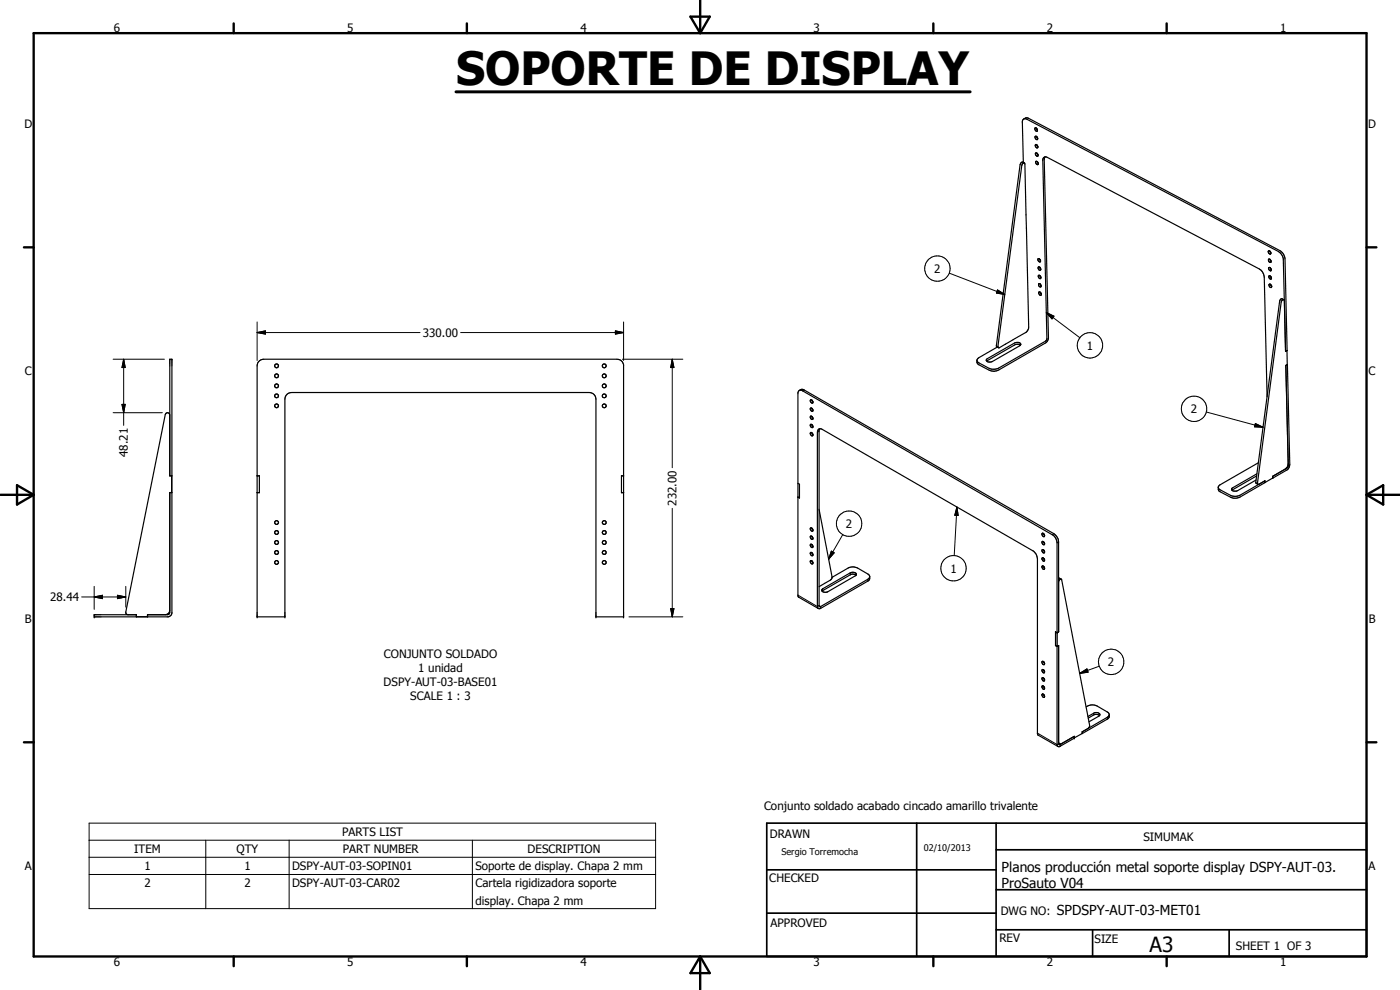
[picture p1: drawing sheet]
<svg xmlns="http://www.w3.org/2000/svg" width="420mm" height="297mm" viewBox="0 0 420 297" stroke-linecap="round" stroke-linejoin="round" font-family="sans-serif">
<g fill="none" stroke="#000" stroke-width=".35">
<path d="M307.2 35.7l.7-.4 .7 .2 75.6 39.7a3.2 3.2 0 0 1 1.4 2.4l.7 27.6M310.6 38.4a.62 .62 0 0 1 .6 .3 .62 .62 0 0 1 0 .7l-.5-.3zM311.1 38.4l.3 .6M307.1 48.7l-.3-12a.88 .88 0 0 1 .4-.9 .88 .88 0 0 1 1 0l75.5 39.7a3.2 3.2 0 0 1 1.4 2.4l.7 27.6 .5-.3M307.4 48.9l.2 .3 1.1 48.9a2.02 2.02 0 0 1-.9 1.7l-6.1 3.5M307.4 48.9l-.8-.2-.5 .7-7.1 54.2v.3l.6 .4M307.4 48.9l-.4 .1-.3 .7-7.2 54.2 .1 .4M310.7 40.9a.56 .56 0 0 1 .6 .3 .56 .56 0 0 1-.1 .7l-.4-.2zM310.8 43.4v-.1a.64 .64 0 0 1 .5 1.1l-.5-.4zM310.8 45.9a.55 .55 0 0 1 .7 .3 .55 .55 0 0 1-.2 .7l-.5-.4zM310.8 48.4a.56 .56 0 0 1 .7 .3 .56 .56 0 0 1-.1 .7l-.4-.3zM311.1 40.9l.3 .6"/>
<path d="M311.1 43.4l.4 .6M311.2 46l.4 .5M311.3 48.5l.3 .5M313.6 47.1l-.5 .3-.1 .7 1.2 53.6-.4 .7-14.1 8a3.4 3.4 0 0 1-2.8 .1l-3.3-1.7-.4-.6M313.6 47.1l-.2 .8 1.2 53.8-.8 1.2-14.6 8.4-1.1 .1-1.2-.3-3.5-1.9-.2-1.2 .4-.5 5.7-3.4M313.6 47.1l.8 .1 63.6 33.5a3.4 3.4 0 0 1 1.4 2.4l.9 35.9M311.5 77.7a.56 .56 0 0 1 .7 .2 .56 .56 0 0 1-.1 .7l-.5-.2zM311.9 77.6l.4 .6M380.6 75.4a.51 .51 0 0 1 .7 .1 .51 .51 0 0 1-.1 .7l-.5-.3zM380.7 77.8a.62 .62 0 0 1 .6 .3 .62 .62 0 0 1 0 .6l-.6-.3zM381.1 75.3l.3 .6M381.2 77.8l.3 .6"/>
<path d="M311.6 82.7l.4-.1 .4 .7a.42 .42 0 0 1-.5 .2 .42 .42 0 0 1-.3-.4zM311.6 80.1a.55 .55 0 0 1 .6 .3 .55 .55 0 0 1-.1 .7l-.5-.4zM311.7 85.1a.55 .55 0 0 1 .7 .3 .55 .55 0 0 1-.2 .7l-.5-.4zM311.8 87.6a.54 .54 0 0 1 .6 .3 .54 .54 0 0 1-.2 .7l-.5-.5zM312 80.2l.4 .5M312.1 82.7l.3 .5M312.1 85.2l.4 .6M312.2 87.7l.3 .6M380.8 80.3a.56 .56 0 0 1 .6 .3 .56 .56 0 0 1-.1 .7l-.4-.3zM380.9 85.3a.62 .62 0 0 1 .6 .3 .62 .62 0 0 1 0 .7 .73 .73 0 0 1-.6-1zM380.9 82.7a.64 .64 0 0 1 .5 1l-.5-.3zM381.2 80.3l.3 .6"/>
<path d="M381.2 82.8l.4 .6M381.3 85.3l.4 .6M385.3 89.9l.2 .3M385.3 89.9l-.4 .1-.4 .6-7.2 54.4 .2 .3h.4l1.7-1v.5v-.5l-7.5 4.3a3.3 3.3 0 0 1-2.8 0l-3.3-1.7-.4-.6M385.3 89.9l-.8-.2-.5 .7-7.1 54.3 .1 .3 .5 .3M77.9 108.2l1.3-.4h106l1 .2 .5 .5 .4 .9v75.7h-8.3v-65.3a2 2 0 0 0-2-2h-89.3a2 2 0 0 0-2 2v65.3h-8.3v-75.3l.2-1zM239.8 117.1l.9-.3 .4 .1 75.2 43.2a3.3 3.3 0 0 1 1.4 2.5v27M296.2 107.7l8.3-4.8a1.18 1.18 0 0 1 1.9 .5l-.4 .4-8.2 4.7a1.28 1.28 0 0 1-1.8-.5zM301.7 103.3l-1.7 1h-.4M306.2 103.6a1.4 1.4 0 0 0-1.7-.1l-8.4 4.8M385.9 109.6l.7 30.2-.4 .7-4.2 2.4M386.2 105.2h.1"/>
<path d="M386.2 105.2l.1 4.2-.4 .2M386.3 109.3l.1 .1M386.4 109.4l.7 30a2.02 2.02 0 0 1-.9 1.7l-4.2 2.4M386.4 109.4l-.5 .2M51 124.5a.68 .68 0 0 0-.7-.7 .68 .68 0 0 0-.7 .6l-11.9 59.2 .2 .6 .5 .2M243.2 129.8h.2a.58 .58 0 0 1 .5 .4 .58 .58 0 0 1-.2 .6l-.5-.5zM243.2 120a.53 .53 0 0 1 .7 .3 .53 .53 0 0 1-.2 .6l-.5-.3zM243.2 124.9a.62 .62 0 0 1 .6 .3 .62 .62 0 0 1 0 .7l-.6-.4zM243.2 122.5a.55 .55 0 0 1 .7 .3 .55 .55 0 0 1-.2 .6l-.5-.4zM243.2 127.4l.2-.1a.56 .56 0 0 1 .5 .4 .56 .56 0 0 1-.2 .6 .7 .7 0 0 1-.5-.9zM243.7 129.8l.3 .6M243.7 120.1l.3 .5"/>
<path d="M243.7 125l.3 .5M243.7 122.5l.3 .6M243.7 127.4l.3 .5M246 128.7l.7 .1 63.2 36.4a3 3 0 0 1 1.5 2.4v52.6l.2 .4 5.9 3.4M246 128.7l-.2 .5v52.7l.5 .1 14.1-8.2 .6-.7M246 128.7l-.5 .2-.2 .8v52.3l.3 .6M377.6 138.9l-11.4 6.6a1.2 1.2 0 0 0 0 2.1l3.1 1.6a3.3 3.3 0 0 0 2.8-.1l9.9-5.7M386.6 139.1l-.2 1-.5 .5-3.9 2.3M51.5 142.8v5M51.6 147.8h-.6v36l-.3 .4-.5 .2h-5.9v.7M51.6 142.7l-.6 .1v-35h.6v76.2l-.2 .5-.9 .6h-22.2v-.7h12.6v.7M77.2 142.7h.6v5.1h-.6"/>
<path d="M187.1 142.7h-.6v5.1h.6M239.5 145l.4 .3v4.1l-.4-.2M239.5 149.1l.4 .3M239.5 149.1v.1M243.2 158.4a.56 .56 0 0 1 .6 .3 .56 .56 0 0 1-.1 .7l-.5-.4zM243.7 158.5l.3 .5M245.8 152.8l3.9 20.5M377.1 142.8l-7.4 4.3M377.2 142.2l-7.3 4.2a.54 .54 0 0 0-.2 .7 .54 .54 0 0 0 .7 .3l1.1-.2 5.5-3.2M381.9 143.4l.1 .1M382 142.9v.6M243.2 165.8a.56 .56 0 0 1 .6 .3 .56 .56 0 0 1-.1 .7 .73 .73 0 0 1-.5-1z"/>
<path d="M243.2 163.3a.57 .57 0 0 1 .6 .3 .57 .57 0 0 1-.1 .7l-.5-.4zM243.2 160.9a.56 .56 0 0 1 .6 .3 .56 .56 0 0 1-.1 .6l-.5-.4zM243.7 165.8l.3 .6M243.7 163.4l.3 .5M243.7 160.9l.3 .6M243.7 168.3l.3 .5M243.7 168.3l-.3-.1a.6 .6 0 0 0-.1 .7 .6 .6 0 0 0 .6 .3l.1-.4M246.7 176.9l8.5-5a1.08 1.08 0 0 1 1.8 .7l-8.6 4.9a1.27 1.27 0 0 1-1.8-.5zM249.7 173.2l4.8-2.8a3.1 3.1 0 0 1 2.9 0l3 1.8a1.21 1.21 0 0 1 0 2.2l-14.1 8.1-.7 .1M249.7 173.3l-.5 .7-3.4 2M256.9 172.6a1.52 1.52 0 0 0-1.7-.1l-8.5 4.8M312.7 165l.2-.1a.56 .56 0 0 1 .5 .4 .56 .56 0 0 1-.2 .6l-.5-.5z"/>
<path d="M312.8 167.4a.62 .62 0 0 1 .6 .3 .62 .62 0 0 1-.1 .7l-.4-.3zM312.8 160a.64 .64 0 0 1 .6 .4 .64 .64 0 0 1-.1 .6l-.6-.6zM312.8 162.5a.62 .62 0 0 1 .6 .3 .62 .62 0 0 1-.1 .6l-.4-.2zM312.8 169.8a.54 .54 0 0 1 .6 .4 .54 .54 0 0 1-.2 .6l-.5-.6zM313.2 167.4l.3 .6M313.2 162.6l.3 .5M313.2 160.1l.3 .6M313.2 165l.3 .5M313.2 169.9l.3 .5M317.7 173.6l.8 .2M318.5 173.8l8.5 43.8-.1 .5-.4 .5-1.7 1M318.5 173.8l-.4 .1-.4 .6"/>
<path d="M40.9 185h3.4M51 183.1l-.5 1-.9 .3M245.6 182.6l-5.9-3.4-.2-.4v-61l.4-.7 1 .2 74.9 43.1a3 3 0 0 1 1.4 2.5v26.9M312.8 198.5a.54 .54 0 0 1 .6 .3 .54 .54 0 0 1-.2 .6l-.5-.6zM313.2 198.5l.3 .6M316.8 193.7l.4 .3M316.8 193.7h.1M316.8 189.6v4M316.8 193.6l.5 .3M317.2 189.8l-.4-.3v4.2M317.2 194v29.6l.3 .4M317.7 193.7l-.5 .3"/>
<path d="M317.7 189.6h.1M317.7 189.5l-.5 .3M317.7 193.7v29.5l.5 .2 4.2-2.5M317.7 189.6l-.4 .2v4.1M317.7 193.7l-.4 .2M312.8 200.9a.54 .54 0 0 1 .6 .3 .54 .54 0 0 1-.2 .7l-.5-.6zM312.8 203.4a.54 .54 0 0 1 .6 .3 .54 .54 0 0 1-.2 .6l-.5-.5zM312.8 205.8a.54 .54 0 0 1 .6 .3 .54 .54 0 0 1-.2 .7l-.5-.6zM312.9 208.2a.59 .59 0 0 1 .5 .4 .59 .59 0 0 1-.2 .7l-.5-.6zM313.2 205.9l.3 .5M313.2 201l.3 .5M313.2 203.4l.3 .6"/>
<path d="M313.2 208.3l.3 .6M324.8 219.6v.5M326 212.1a3.2 3.2 0 0 1 3.3-.3l3.2 1.9 .4 .6-.1 1-8 4.8M326.5 215l1.7-1a1.23 1.23 0 0 1 1.9 .5l-3.3 2.1M330 214.7l-1.4-.3-2 1.1M332.9 214.5l-.6 .7-7.5 4.4M317.7 222.8l.3 .4M317.7 223l.3 .2M322.4 220.9v.6l-4.4 2.5h-.5M322.4 220.9l-3.8 2.2-.6 .1M324.8 220.1h.1M324.8 220.1l-2.4 1.3"/>
<circle cx="83" cy="109.8" r=".58"/>
<circle cx="83" cy="115.8" r=".58"/>
<circle cx="83" cy="112.8" r=".58"/>
<circle cx="83" cy="118.8" r=".58"/>
<circle cx="181.3" cy="112.8" r=".58"/>
<circle cx="181.3" cy="109.8" r=".58"/>
<circle cx="181.3" cy="115.8" r=".58"/>
<circle cx="181.3" cy="118.8" r=".58"/>
<circle cx="83" cy="121.8" r=".57"/>
<circle cx="181.4" cy="121.8" r=".57"/>
<circle cx="83" cy="159.8" r=".56"/>
<circle cx="83" cy="156.8" r=".57"/>
<circle cx="181.3" cy="159.8" r=".58"/>
<circle cx="181.4" cy="156.8" r=".57"/>
<circle cx="83" cy="168.8" r=".57"/>
<circle cx="83" cy="162.8" r=".58"/>
<circle cx="83" cy="165.8" r=".58"/>
<circle cx="181.3" cy="165.8" r=".58"/>
<circle cx="181.3" cy="162.8" r=".58"/>
<circle cx="181.4" cy="168.8" r=".57"/>
</g>
<g fill="#000">
<circle cx="28.3" cy="185.1" r=".18"/>
<circle cx="28.3" cy="184.4" r=".18"/>
<circle cx="77.2" cy="185.1" r=".18"/>
<circle cx="85.5" cy="185.1" r=".18"/>
<circle cx="178.8" cy="185.1" r=".18"/>
<circle cx="187.1" cy="185.1" r=".18"/>
<circle cx="317.3" cy="189.8" r=".18"/>
<circle cx="322.4" cy="221.4" r=".18"/>
</g>
<g fill="none" stroke="#000" stroke-width=".3">
<path d="M77.2 99.8l2.5-.5v.9zM77.2 99.8h48.9M77.2 96.6v11.6M138.2 99.8h48.9M184.7 99.3l2.4 .5-2.4 .4zM187.1 96.6v11.6M284.9 82l16.6 6.3M299.4 87l2.1 1.3-2.5-.4zM314 93.8l2.3 1.1-.6 .8zM314 93.8l10.1 7.5M33.9 107.8h15.4M37.1 107.8l.5 2.5h-1z"/>
<path d="M37.1 107.8v19.8M186.8 107.8h18.1M201.7 107.8l.6 2.5h-1zM201.7 107.8v32.5M241.3 117l-.4 .3M33.9 123.8h14.8M36.6 121.3h1l-.5 2.5zM245.8 129.4l-.5 .3M362 123.6l17 4.6M376.8 127.1l2.2 1.1-2.5-.1zM201.7 152.5v32.6M287.2 152.1l.4 2.5h-1.1z"/>
<path d="M287.2 152.1l-.8 14.6M24.5 179.1h13.2M28.3 179.1l2.5-.5v1zM28.3 175.9v6.9M35.3 178.6l2.4 .5-2.4 .5zM37.7 175.9v6.3M239.5 178.6l5.8 3.4 .5-.3 .5 .3v.5M246.9 176.7v.5M249.5 165.4l.8 .5-1.6 1.9zM252.9 160.4l-4.2 7.4M255.2 171.9v.6M260.4 173.8v.6"/>
<path d="M316.3 160.1l-.5 .3M317.7 162.6l-.5 .3M188.8 185.1h16.1M201.3 182.6h1l-.6 2.5zM329.9 199.9l-5.9 2.2M311.4 220l5.8 3.4 .5-.3 .5 .3v.5M324 202.1l2.2-1.4 .3 1zM328.2 214v.5M332.3 215.2v.6M26.7 247h170.1v25.6h-170.1zM26.7 252.1h170.1M26.7 257.2h170.1"/>
<path d="M61.8 252.1v20.5M86.8 252.1v20.5M141.8 252.1v20.5M26.7 262.4h170.1"/>
<circle cx="281.3" cy="80.6" r="3.8"/>
<circle cx="327.1" cy="103.6" r="3.8"/>
<circle cx="358.3" cy="122.7" r="3.8"/>
<circle cx="254.8" cy="157.1" r="3.8"/>
<circle cx="286.2" cy="170.5" r="3.8"/>
<circle cx="333.5" cy="198.6" r="3.8"/>
</g>
<g fill="none" stroke="#000" stroke-width=".71">
<path d="M10.1 9.9h400v277.1h-400zM70.1 7v2.9M140.1 7v2.9M207.2 5h5.8l-2.9 4.9zM210.1 0v9.9M280.1 7v2.9M350.1 7v2.9M7.2 74.2h2.9M410.1 74.2h3M.1 148.5h10M5.1 145.6l5 2.9-5 2.9zM410.1 148.5h10"/>
<path d="M410.1 148.5l5-2.9v5.8zM7.2 222.7h2.9M410.1 222.7h3M70.1 287v2.9M140.1 287v2.9M210.1 287v10M210.1 287l2.9 5h-5.8zM280.1 287v2.9M350.1 287v2.9"/>
</g>
<path d="M230.1 247h180v40h-180zM275.1 247v40M298.9 255h111.2M298.9 247v40M230.1 274h68.8M230.1 261h68.8M298.9 279h111.2M298.9 267h111.2M327.9 279v8M368.9 279v8" fill="none" stroke="#000" stroke-width=".51"/>
<path d="M136.9 27.6h154.3" fill="none" stroke="#000" stroke-width=".89"/>
<g fill="#000">
<path d="M77.2 99.8l2.5-.5v.9zM299.4 87l2.1 1.3-2.5-.4zM314 93.8l2.3 1.1-.6 .8zM37.1 107.8l.5 2.5h-1zM184.7 99.3l2.4 .5-2.4 .4zM201.7 107.8l.6 2.5h-1zM36.6 121.3h1l-.5 2.5zM376.8 127.1l2.2 1.1-2.5-.1zM287.2 152.1l.4 2.5h-1.1zM28.3 179.1l2.5-.5v1zM35.3 178.6l2.4 .5-2.4 .5zM249.5 165.4l.8 .5-1.6 1.9z"/>
<path d="M201.3 182.6h1l-.6 2.5zM324 202.1l2.2-1.4 .3 1z"/>
</g>
<text font-size="13.7" x="136.9" y="25.4">SOPORTE DE DISPLAY</text>
<text font-size="6.3" x="345" y="285.6">A3</text>
<g font-size="4.1">
<text x="300.6" y="261.5">Planos producción metal soporte display DSPY-AUT-03.</text>
<text x="300.6" y="266.4">ProSauto V04</text>
<text x="317.2" y="274.4">SPDSPY-AUT-03-MET01</text>
</g>
<g font-size="3.5">
<text x="34.2" y="9.6">6</text>
<text x="104.2" y="9.6">5</text>
<text x="174.2" y="9.6">4</text>
<text x="244.2" y="9.6">3</text>
<text x="314.2" y="9.6">2</text>
<text x="384.2" y="9.6">1</text>
<text x="7.3" y="38.4">D</text>
<text x="410.6" y="38.4">D</text>
<text x="280.4" y="81.9">2</text>
<text x="126.9" y="101">330.00</text>
<text x="326.2" y="104.9">1</text>
<text x="7.4" y="112.6">C</text>
<text x="410.7" y="112.6">C</text>
<text x="357.4" y="124">2</text>
<text x="38.4" y="137.2" transform="rotate(-90 38.4 137.2)">48.21</text>
<text x="203.1" y="151.8" transform="rotate(-90 203.1 151.8)">232.00</text>
<text x="253.9" y="158.4">2</text>
<text x="285.2" y="171.8">1</text>
<text x="15.1" y="180.4">28.44</text>
<text x="7.4" y="186.9">B</text>
<text x="410.8" y="186.9">B</text>
<text x="115.2" y="197.5">CONJUNTO SOLDADO</text>
<text x="125.5" y="201.6">1 unidad</text>
<text x="332.5" y="199.9">2</text>
<text x="115.1" y="205.8">DSPY-AUT-03-BASE01</text>
<text x="123.1" y="210">SCALE 1 : 3</text>
<text x="229.3" y="243.2">Conjunto soldado acabado cincado amarillo trivalente</text>
<text x="102.6" y="250.8">PARTS LIST</text>
<text x="231" y="251.5">DRAWN</text>
<text x="40.3" y="255.9">ITEM</text>
<text x="71" y="255.9">QTY</text>
<text x="102.9" y="255.9">PART NUMBER</text>
<text x="158.3" y="255.9">DESCRIPTION</text>
<text x="343.1" y="252.3">SIMUMAK</text>
<text x="7.4" y="261.1">A</text>
<text x="43.3" y="261.1">1</text>
<text x="73.4" y="261.1">1</text>
<text x="87.7" y="261.1">DSPY-AUT-03-SOPIN01</text>
<text x="142.7" y="261.1">Soporte de display. Chapa 2 mm</text>
<text x="410.7" y="261.1">A</text>
<text x="43.3" y="266.2">2</text>
<text x="73.4" y="266.2">2</text>
<text x="87.7" y="266.2">DSPY-AUT-03-CAR02</text>
<text x="142.7" y="266.3">Cartela rigidizadora soporte</text>
<text x="230.9" y="264.6">CHECKED</text>
<text x="142.7" y="271.4">display. Chapa 2 mm</text>
<text x="300.3" y="274.5">DWG NO:</text>
<text x="231.3" y="278.3">APPROVED</text>
<text x="299.9" y="282.6">REV</text>
<text x="328.5" y="283.1">SIZE</text>
<text x="370.9" y="285.1">SHEET 1 OF 3</text>
<text x="34.2" y="289.9">6</text>
<text x="104.2" y="289.9">5</text>
<text x="174.2" y="289.9">4</text>
<text x="244.2" y="289.9">3</text>
<text x="314.2" y="289.9">2</text>
<text x="384.2" y="289.9">1</text>
</g>
<g font-size="2.7">
<text x="234.5" y="256.6">Sergio Torremocha</text>
<text x="277.2" y="255.3">02/10/2013</text>
</g>
</svg>
